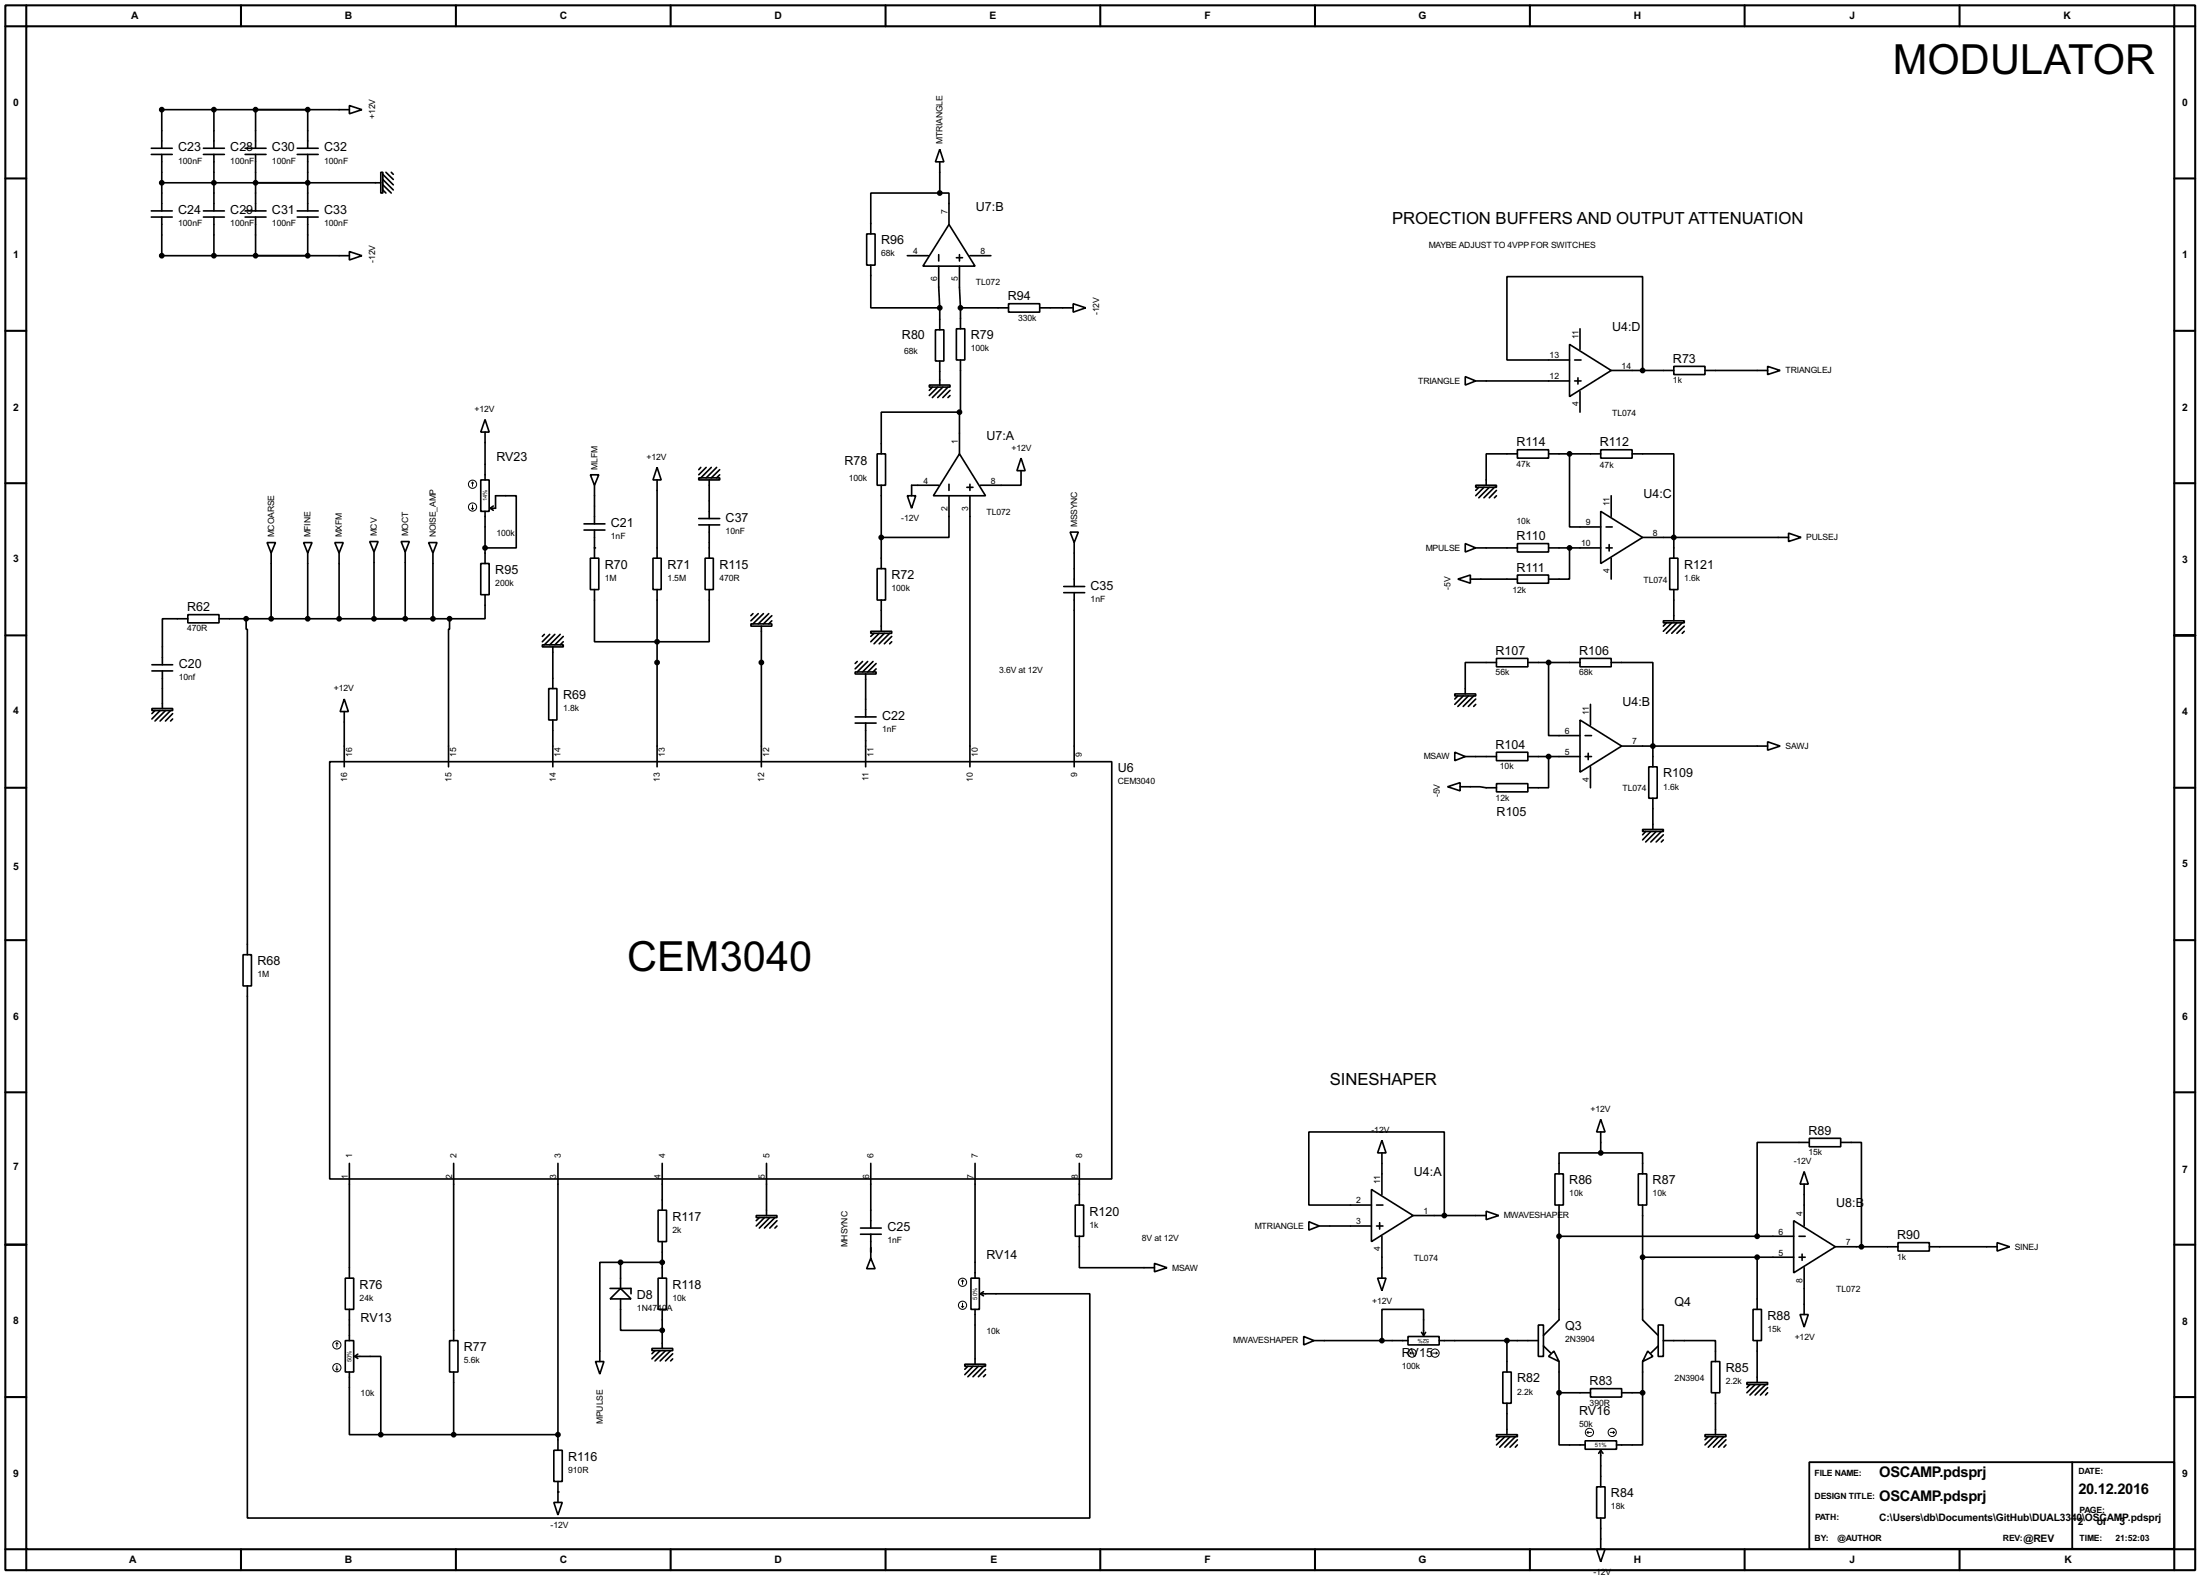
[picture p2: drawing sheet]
<svg xmlns="http://www.w3.org/2000/svg" width="536mm" height="383mm" viewBox="0 0 536 383" stroke-linecap="round" stroke-linejoin="round" font-family="sans-serif">
<g fill="none" stroke="#000" stroke-width=".5">
<path d="M1.3 1.3h533.4v381h-533.4zM6.4 6.4h523.2v370.8h-523.2zM6.4 1.3v5.1h-5.1M58.7 1.3v5.1M111.1 1.3v5.1M163.4 1.3v5.1M215.7 1.3v5.1M268 1.3v5.1M320.3 1.3v5.1M372.7 1.3v5.1M425 1.3v5.1M477.3 1.3v5.1"/>
<path d="M529.6 1.3v5.1h5.1M1.3 43.5h5.1M529.6 43.5h5.1M1.3 80.6h5.1M529.6 80.6h5.1M1.3 117.7h5.1M529.6 117.7h5.1M1.3 154.7h5.1M529.6 154.7h5.1M1.3 191.8h5.1M529.6 191.8h5.1M1.3 228.9h5.1"/>
<path d="M529.6 228.9h5.1M1.3 266h5.1M529.6 266h5.1M1.3 303.1h5.1M529.6 303.1h5.1M1.3 340.2h5.1M529.6 340.2h5.1M1.3 377.2h5.1v5.1M58.7 377.2v5.1M111.1 377.2v5.1M163.4 377.2v5.1M215.7 377.2v5.1"/>
<path d="M268 377.2v5.1M320.3 377.2v5.1M372.7 377.2v5.1M425 377.2v5.1M477.3 377.2v5.1M534.7 377.2h-5.1v5.1"/>
</g>
<path d="M440.7 356h88.9v21.1h-88.9zM504.8 356v21.1" fill="none" stroke="#000" stroke-width=".45"/>
<g fill="none" stroke="#000" stroke-width=".4">
<path d="M36.9 37.6h5.1M36.9 36.1h5.1M39.4 37.6v13.8M49.6 37.6h5.1M49.6 36.1h5.1M52.1 26.7v9.4M52.1 37.6v13.8M59.7 37.6h5.1M59.7 36.1h5.1M62.3 26.7v9.4M62.3 37.6v13.8M72.4 37.6h5.1"/>
<path d="M72.4 36.1h5.1M75 26.7v9.4M75 37.6v13.8M85.1 25.7l3.1 1-3.1 1zM85.1 26.7h-45.7v9.4M228.9 36.4l1 3h-2zM228.9 39.4v7.6M36.9 52.9h5.1M36.9 51.4h5.1M39.4 52.9v9.4h45.7M39.4 44.5h53.4M49.6 52.9h5.1"/>
<path d="M49.6 51.4h5.1M52.1 52.9v9.4M59.7 52.9h5.1M59.7 51.4h5.1M62.3 52.9v9.4M72.4 52.9h5.1M72.4 51.4h5.1M75 52.9v9.4M92.8 42h.5v5h-.5zM93.3 46.3l.7 .7M93.3 45l2 2M93.3 43.7l2.5 2.6"/>
<path d="M93.3 42.5l2.5 2.5M94 42l1.8 1.7M95.3 42l.5 .5M211.1 57h2.1v7.6h-2.1zM228.9 47h-16.8v10M228.9 47h2.3v7.7M231.2 54.7l6.3 10.1h-12.7zM85.1 61.3l3.1 1-3.1 1zM212.1 64.6v10.4h16.8M221 62.3h5.1M228.7 64.8v5.1l.2 5.1M228.7 62v1.6"/>
<path d="M228.9 75v5.3M233 62.8h1.5M233.7 62v1.6M233.7 64.8v5.1l.3 5.1M234 75v5.1M234 75h11.7M236.3 62.3h5.1M245.7 74h7.6v2h-7.6zM253.3 75h8.1M261.4 74l3.1 1-3.1 1zM226.4 93.8h5v.5h-5zM227.1 94.3l-.7 .8"/>
<path d="M227.9 80.3h2v7.6h-2zM228.4 94.3l-2 2M228.9 87.9v5.9M229.7 94.3l-2.6 2.5M230.9 94.3l-2.5 2.5M231.4 95.1l-1.7 1.7M231.4 96.3l-.5 .5M233 80.1h2v7.6h-2zM234 87.7v12.7h-.3M356.9 91.7l2.6 1.1-2.6 1zM359.5 92.8h22.8M382.3 83.9l10.2 6.3-10.2 6.4z"/>
<path d="M382.3 87.7h-15.2v-20.3h33v22.8M383.6 92.8h1.5M383.6 87.7h1.5M384.4 92v1.5M384.9 80.1v5M384.9 95.3v5.1M392.5 90.2h15.2M407.7 89.2h7.6v2h-7.6zM415.3 90.2h15.3M430.6 89.2l3 1-3 1zM117.1 116.9h2.1v7.6h-2.1zM118.2 102.2l1 3h-2.1z"/>
<path d="M118.2 105.2v11.7M143.8 115.6h2.1l-1.1 2.6zM144.8 118.2v9.4M160.1 113.8l1 3.1h-2zM160.1 116.9v19M170.2 116.4h5.1v.5h-5.1zM170.7 113.8l-.5 .6M172 113.8l-1.8 1.8M172.8 116.9v9.4M173.3 113.8l-2.6 2.6M174.6 113.8l-2.6 2.6M175.3 115.6l-.7 .8"/>
<path d="M175.3 114.4l-2 2M213.7 110.5h2v7.7h-2zM214.7 118.2v20.3M228.7 118.2h-6.6v2.5M231.2 117.9v1.5M233.7 110.5l6.4 10.2h-12.7zM233.7 100.4h-19v10.1M233.7 100.4v10.1M235.5 118.7h1.5M236.3 117.9v1.5M248.7 111.6l1 3h-2zM248.7 114.6v3.6h-9.9"/>
<path d="M359.5 118.2h5v.5h-5zM360.2 118.7l-.7 .7M361.5 118.7l-2 2M362.8 118.7l-2.6 2.5M364 118.7l-2.5 2.5M364.5 119.4l-1.7 1.8M369.6 109.5h7.6v2.1h-7.6zM369.6 110.5h-7.6v7.7M377.2 110.5h12.7M382.3 110.5v17.8h7.6M389.9 109.5h7.7v2.1h-7.7zM397.6 110.5h10.1v25.4"/>
<path d="M65.1 132.1h2l-1 2.6zM66.1 134.7v16M74 132.1h2l-1 2.6zM75 134.7v16M81.6 132.1h2l-1 2.6zM82.6 134.7v16M90.1 131.9h2l-1 2.5zM91.1 134.4v16.3M97.7 131.9h2l-1 2.5zM98.7 134.4v16.3M104.4 132.1h2.1l-1 2.6zM105.5 134.7v16"/>
<path d="M117.1 137.2h2.1v7.6h-2.1zM118.2 124.5v12.7M119.4 123.8h1.3v-3.1h5.1v12.7h-7.6M119.4 123.8l.8 .5M120.2 123.2l-.8 .6M142.3 129.1h5.1M142.3 127.6h5.1M143.8 135.9h2.1v7.7h-2.1zM144.8 129.1v6.8M159.1 135.9h2v7.7h-2zM170.2 126.3h5.1M170.2 127.8h5.1"/>
<path d="M171.8 135.9h2v7.7h-2zM172.8 127.8v8.1M213.7 138.5h2v7.6h-2zM221 120.7h2.1l-1 3.1zM231.2 120.7v10.2h-16.5M236.3 120.7v66M260.7 129.6h2l-1 2.5zM261.7 132.1v10.7M356.9 132.4l2.6 1-2.6 1zM359.5 133.4h10.1M364.5 120.7l-.5 .5M369.6 132.4h7.6v2h-7.6z"/>
<path d="M377.2 133.4h12.7M382.3 133.4v7.6h-5.1M389.9 124.5l10.2 6.4-10.2 6.3zM391.2 133.4h1.5M391.2 128.3h1.5M392 132.6v1.6M392.5 120.7v5.1M392.5 135.9v5.1M400.1 130.9h35.6M406.7 135.9h2v7.7h-2zM435.7 129.8l3 1.1-3 1zM45.8 149.7h7.6v2h-7.6z"/>
<path d="M45.8 150.7h-6.2v11.2M53.4 150.7h56.1M60 150.7v2.5h.3v79.3M109.5 150.7v2.5h-.2v33.5M118.2 144.8v5.9h-8.7M132.1 157h5.1v.5h-5.1zM132.6 154.5l-.5 .5M133.9 154.5l-1.8 1.8M134.7 157.5v10.2M135.2 154.5l-2.6 2.5M136.5 154.5l-2.6 2.5M137.2 156.3l-.7 .7"/>
<path d="M137.2 155l-2 2M144.8 143.6v12.7h28v-12.7M160.1 143.6v43.1M182.9 151.9h5.1v.6h-5.1zM183.4 149.4l-.5 .5M184.7 149.4l-1.8 1.8M185.5 152.5v34.2M186 149.4l-2.6 2.5M187.3 149.4l-2.6 2.5M188 151.2l-.7 .7M188 149.9l-2 2M212.1 153.7h5.1v.5h-5.1z"/>
<path d="M212.9 154.2l-.8 .8M214.2 154.2l-2.1 2.1M214.7 146.1v7.6M215.4 154.2l-2.5 2.6M216.7 154.2l-2.5 2.6M217.2 155l-1.8 1.8M217.2 156.3l-.5 .5M259.1 144.3h5.1M259.1 142.8h5.1M261.7 144.3v42.4M355.1 141l3.1-1v2zM358.2 141h11.4"/>
<path d="M369.6 140h7.6v2h-7.6zM405.2 151.2h5.1v.5h-5.1zM405.9 151.7l-.7 .8M407.2 151.7l-2 2M407.7 143.6v7.6M408.5 151.7l-2.6 2.5M409.8 151.7l-2.6 2.5M410.3 152.5l-1.8 1.7M410.3 153.7l-.5 .5M37 172.5h5.1v.5h-5.1zM37 161.9h5.1M37 163.4h5.1"/>
<path d="M37.8 173l-.8 .8M39 173l-2 2.1M39.6 163.4v9.1M40.3 173l-2.5 2.6M41.6 173l-2.6 2.6M42.1 173.8l-1.8 1.8M42.1 175.1l-.5 .5M83.9 170.2l1 3.1h-2zM83.9 173.3v13.4M133.7 167.7h2v7.6h-2zM134.7 175.3v11.4M208.3 163.6h5.1v.5h-5.1z"/>
<path d="M208.3 176.1h5.1M208.3 174.6h5.1M208.8 161.1l-.5 .5M210.1 161.1l-1.8 1.8M210.9 164.1v10.5M210.9 176.1v10.6M211.4 161.1l-2.6 2.5M212.7 161.1l-2.6 2.5M213.4 162.9l-.7 .7M213.4 161.6l-2 2M354.4 169h5.1v.5h-5.1zM355.1 169.5l-.7 .7"/>
<path d="M356.4 169.5l-2 2M357.7 169.5l-2.6 2.5M359 169.5l-2.6 2.5M359.5 170.2l-1.8 1.8M359.5 171.5l-.5 .5M364.5 160.3h7.7v2.1h-7.7zM364.5 161.3h-7.6v7.7M372.2 161.3h12.7M377.2 161.3v17.8h7.7M384.9 175.3l10.1 6.4-10.1 6.3zM384.9 160.3h7.6v2.1h-7.6zM386.1 179.1h1.6"/>
<path d="M387.4 171.5v5.1M392.5 161.3h10.1v25.4M80.3 185.5h190.5v101.6h-190.5zM352.6 191.6l3.1-1v2zM354.4 183.2l2.5 1-2.5 1zM355.7 191.6h4.8l1.5 .2h2.5M356.9 184.2h7.6M364.5 183.2h7.7v2h-7.7zM364.5 190.8h7.7v2h-7.7zM372.2 184.2h12.7M377.2 184.2v7.6h-5M386.1 184.2h1.6"/>
<path d="M386.9 183.4v1.6M387.4 186.7v5.1M395 181.7h35.6M401.6 186.7h2.1v7.7h-2.1zM402.6 194.4v7.6M430.6 180.6l3 1.1-3 1zM400.1 202h5.1v.5h-5.1zM400.9 202.5l-.8 .8M402.1 202.5l-2 2M403.4 202.5l-2.5 2.5M404.7 202.5l-2.6 2.5M405.2 203.3l-1.8 1.7"/>
<path d="M405.2 204.5l-.5 .5M59.2 232.5h2.1v7.6h-2.1zM60.3 240.1v129.5h205.2v-54.6h-26.7M336.6 277.7l1 3h-2zM389.9 272.6l1.1 3h-2.1zM389.9 275.6v5.1M440.7 277.2h7.7v2h-7.7zM440.7 278.2h-12.7v22.8M448.4 278.2h5v25.4M85.1 283.3v27.9M110.5 283.3v43.1M135.9 283.3v69.8"/>
<path d="M160.3 294.7h2.1v7.6h-2.1zM161.3 283.3v11.4M184.2 296h5.1v.5h-5.1zM185 296.5l-.8 .7M186.2 296.5l-2 2M186.7 283.3v12.7M187.5 296.5l-2.5 2.5M188.8 296.5l-2.6 2.5M189.3 297.2l-1.8 1.8M189.3 298.5l-.5 .5M209.6 299h5.1M212.1 283.3v15.7"/>
<path d="M237.5 283.3v27.9M261.9 293.4h2.1v7.6h-2.1zM262.9 283.3v10.1M318.8 297.5l2.6 1-2.6 1zM321.4 298.5h12.7M334.1 289.6l10.1 6.4-10.1 6.3zM334.1 293.4h-15.3v-17.8h33v20.4M335.3 298.5h1.6M335.3 293.4h1.6M336.1 297.7v1.6M336.6 280.7v10.2M344.2 296h17.8"/>
<path d="M362 294.9l3.1 1.1-3.1 1zM378.8 285.8h2v7.6h-2zM379.8 293.4v28l-3.8 3.8M389.9 280.7h-10.1v5.1M389.9 280.7h10.2v5.1M399.1 285.8h2v7.6h-2zM400.1 293.4v28l3.8 3.8M436.9 297.2l10.2 6.4-10.2 6.3zM439.5 285.3l1 3h-2zM439.5 288.3v10.2M84.1 311.2h2.1v7.6h-2.1zM85.1 318.8v7.6"/>
<path d="M148.6 313.7h5.1v1.3M151.2 313.7l2.5 2.6h-5.1zM151.2 316.3v7.6h10.1M151.2 307.4h-5.1v24.1M151.2 307.4v6.3M151.2 307.4h10.1M160.3 311.2h2.1v7.6h-2.1zM161.3 302.3v8.9M161.3 318.8v9.5M209.6 300.5h5.1M212.1 306.4l1.1 2.5h-2.1zM212.1 300.5v5.9"/>
<path d="M236.5 311.2h2.1v7.6h-2.1zM237.5 318.8v13.4M238.8 315l.8 .5M239.6 314.5l-.8 .5M262.9 301v7.7h18.3M281.2 307.6l3.1 1.1-3.1 1zM335.6 311.2h2l-1 3.1zM336.6 301v10.2M379.8 301h57.1M400.1 306.1h36.8M427 318.8h2.1v7.6h-2.1zM428 306.1v12.7"/>
<path d="M438.2 301h1.5M438.2 306.1h1.5M439 305.4v1.5M439.5 308.7v11.4M447.1 303.6h15.2M462.3 302.6h7.7v2h-7.7zM470 303.6h16.5M486.5 302.6l3 1-3 1zM84.1 326.4h2.1v7.7h-2.1zM85.1 334.1v15.2h7.7M86.4 330.3h6.4v19M86.4 330.3l.8 .5"/>
<path d="M87.2 329.7l-.8 .6M109.5 326.4h2.1v7.7h-2.1zM110.5 334.1v15.2M145.1 331.5h2l-1 3.1zM158.8 328.3h5.1v.6h-5.1zM159.6 328.9l-.8 .7M160.8 328.9l-2 2M162.1 328.9l-2.5 2.5M163.4 328.9l-2.6 2.5M163.9 329.6l-1.8 1.8M163.9 330.9l-.5 .5M235 332.2h5.1v.5h-5.1z"/>
<path d="M235.8 332.7l-.8 .7M237 332.7l-2 2M238.3 332.7l-2.5 2.5M239.6 332.7l-2.6 2.5M240.1 333.4l-1.8 1.8M240.1 334.7l-.5 .5M317.6 325.4l2.5 1-2.5 1.1zM320.1 326.4h22.9M343 325.4h7.6v2.1h-7.6zM346.3 324.4l.5 .8M346.8 325.2v-6.4h-10.2v7.6M347.3 324.4l-.5 .8"/>
<path d="M350.6 326.4h24.1M366.1 334.1h2v7.6h-2zM367.1 326.4v7.7M374.7 322.6h1.3v7.7h-1.3zM376 327.7l1.8 1.8M378.5 329l1.3 2.5-2.6-1.2zM379.8 339.1v12.7h6.3M379.8 331.5v7.6M379.8 339.1h7.6M387.4 338.1h7.6v2.1h-7.6zM395 339.1h5.1M400.1 339.1v12.7h-6.3"/>
<path d="M400.1 331.5v7.6M401.4 329l1.2 1.3-2.5 1.2zM403.9 322.6h1.3v7.7h-1.3zM403.9 327.7l-1.8 1.8M405.2 326.4h12.7v5.1M416.9 331.5h2v7.6h-2zM417.9 339.1v10.2M425.5 336.6h5.1v.5h-5.1zM426.3 337.1l-.8 .8M427.5 337.1l-2 2M428 326.4v10.2M428.8 337.1l-2.5 2.6"/>
<path d="M430.1 337.1l-2.6 2.6M430.6 337.9l-1.8 1.8M430.6 339.1l-.5 .6M438.5 320.1h2l-1 3zM92.8 349.3h43.1M134.9 353.1h2.1v7.6h-2.1zM364.5 349.3h5.1v.5h-5.1zM365.3 349.8l-.8 .8M366.6 349.8l-2.1 2M367.1 341.7v7.6M367.8 349.8l-2.5 2.6M369.1 349.8l-2.5 2.6"/>
<path d="M369.6 350.6l-1.8 1.8M369.6 351.8l-.5 .6M386.1 350.8h7.7v2.1h-7.7zM389.9 353.1v8.9M389.9 353.1l.6 .8M389.9 353.1l-.5 .8M415.3 349.3h5.1v.5h-5.1zM416.1 349.8l-.8 .8M417.4 349.8l-2.1 2M418.6 349.8l-2.5 2.6M419.9 349.8l-2.5 2.6M420.4 350.6l-1.8 1.8"/>
<path d="M420.4 351.8l-.5 .6M134.9 365.8h2.1l-1.1 3.1zM135.9 360.7v5.1M388.9 362h2.1v7.6h-2.1zM388.9 377.2h2.1l-1.1 3.1zM389.9 369.6v7.6"/>
</g>
<g fill="#000">
<circle cx="144.8" cy="133.4" r=".2"/>
<circle cx="135.9" cy="363.3" r=".2"/>
</g>
<g fill="#000" stroke="#000" stroke-width=".4">
<circle cx="39.4" cy="26.7" r=".5"/>
<circle cx="52.1" cy="26.7" r=".5"/>
<circle cx="62.2" cy="26.7" r=".5"/>
<circle cx="74.9" cy="26.7" r=".5"/>
<circle cx="39.4" cy="44.5" r=".5"/>
<circle cx="52.1" cy="44.5" r=".5"/>
<circle cx="62.2" cy="44.5" r=".5"/>
<circle cx="74.9" cy="44.5" r=".5"/>
<circle cx="228.9" cy="47" r=".5"/>
<circle cx="39.4" cy="62.3" r=".5"/>
<circle cx="52.1" cy="62.3" r=".5"/>
<circle cx="62.2" cy="62.3" r=".5"/>
<circle cx="74.9" cy="62.3" r=".5"/>
<circle cx="228.9" cy="75" r=".5"/>
<circle cx="233.9" cy="75" r=".5"/>
<circle cx="400.1" cy="90.2" r=".5"/>
<circle cx="233.7" cy="100.4" r=".5"/>
<circle cx="382.3" cy="110.5" r=".5"/>
<circle cx="118.1" cy="133.4" r=".5"/>
<circle cx="214.6" cy="130.9" r=".5"/>
<circle cx="382.3" cy="133.4" r=".5"/>
<circle cx="407.7" cy="130.9" r=".5"/>
<circle cx="59.9" cy="150.7" r=".5"/>
<circle cx="66" cy="150.7" r=".5"/>
<circle cx="74.9" cy="150.7" r=".5"/>
<circle cx="82.6" cy="150.7" r=".5"/>
<circle cx="91.1" cy="150.7" r=".5"/>
<circle cx="98.7" cy="150.7" r=".5"/>
<circle cx="105.4" cy="150.7" r=".5"/>
<circle cx="109.5" cy="150.7" r=".5"/>
<circle cx="160" cy="156.3" r=".5"/>
<circle cx="160" cy="161.3" r=".5"/>
<circle cx="185.4" cy="161.3" r=".5"/>
<circle cx="377.2" cy="161.3" r=".5"/>
<circle cx="377.2" cy="184.2" r=".5"/>
<circle cx="402.6" cy="181.7" r=".5"/>
<circle cx="351.8" cy="296" r=".5"/>
<circle cx="389.9" cy="280.7" r=".5"/>
<circle cx="151.1" cy="307.4" r=".5"/>
<circle cx="161.3" cy="307.4" r=".5"/>
<circle cx="379.7" cy="301" r=".5"/>
<circle cx="400.1" cy="306.1" r=".5"/>
<circle cx="428" cy="301" r=".5"/>
<circle cx="428" cy="306.1" r=".5"/>
<circle cx="453.4" cy="303.6" r=".5"/>
<circle cx="161.3" cy="323.9" r=".5"/>
<circle cx="336.6" cy="326.4" r=".5"/>
<circle cx="367" cy="326.4" r=".5"/>
<circle cx="379.7" cy="339.1" r=".5"/>
<circle cx="400.1" cy="339.1" r=".5"/>
<circle cx="92.7" cy="349.3" r=".5"/>
<circle cx="110.5" cy="349.3" r=".5"/>
<circle cx="135.9" cy="349.3" r=".5"/>
</g>
<g fill="none" stroke="#000" stroke-width=".24">
<path d="M115.1 117.4l-.2 .3M115.1 117.4l.3 .3M115.1 117.4v1M114.9 123.8l.2 .2M115.1 123v1M115.4 123.8l-.3 .2M234.2 318.1l.3 .2M234.5 311.7l-.3 .3M234.5 311.7l.3 .3M234.5 311.7v1M234.5 317.3v1M234.8 318.1l-.3 .2"/>
<path d="M81.8 333.3l.3 .3M82.1 327l-.3 .2M82.1 327l.3 .2M82.1 327v1M82.1 332.5v1.1M82.4 333.3l-.3 .3M343.5 329.5l.2 .2M343.5 329.5h1M343.7 329.2l-.2 .3M349.1 329.5h1M349.8 329.2l.3 .3M350.1 329.5l-.3 .2"/>
<path d="M386.6 348.8l.3 .3M386.6 348.8h1.1M386.9 348.5l-.3 .3M392.2 348.8h1M393 348.5l.2 .3M393.2 348.8l-.2 .3"/>
<circle cx="115.1" cy="117.9" r="1"/>
<circle cx="115.1" cy="123.5" r="1"/>
<circle cx="234.4" cy="317.8" r="1"/>
<circle cx="234.4" cy="312.2" r="1"/>
<circle cx="82" cy="327.5" r="1"/>
<circle cx="82" cy="333" r="1"/>
<circle cx="343.9" cy="329.5" r="1"/>
<circle cx="349.5" cy="329.5" r="1"/>
<circle cx="387.1" cy="348.8" r="1"/>
<circle cx="392.7" cy="348.8" r="1"/>
</g>
<g font-size="11.3">
<text x="461.1" y="18">MODULATOR</text>
<text x="152.8" y="236.4">CEM3040</text>
</g>
<g font-size="4.6">
<text x="339.1" y="54.5">PROECTION BUFFERS AND OUTPUT ATTENUATION</text>
<text x="323.9" y="264.1">SINESHAPER</text>
</g>
<g font-size="4">
<text x="457.8" y="359.6">OSCAMP.pdsprj</text>
<text x="457.8" y="365.4">OSCAMP.pdsprj</text>
<text x="506.3" y="363.7">20.12.2016</text>
</g>
<g font-size="3.4">
<text x="43.4" y="36.8">C23</text>
<text x="56.1" y="36.8">C28</text>
<text x="66.3" y="36.8">C30</text>
<text x="79" y="36.8">C32</text>
<text x="43.4" y="52.1">C24</text>
<text x="56.1" y="52.1">C29</text>
<text x="66.3" y="52.1">C31</text>
<text x="79" y="52.1">C33</text>
<text x="237.7" y="51.3">U7:B</text>
<text x="214.6" y="59.5">R96</text>
<text x="245.5" y="73.2">R94</text>
<text x="219.7" y="82.6">R80</text>
<text x="236.5" y="82.6">R79</text>
<text x="392.7" y="80.5">U4:D</text>
<text x="407.5" y="88.4">R73</text>
<text x="240.3" y="107.2">U7:A</text>
<text x="120.9" y="112.2">RV23</text>
<text x="205.7" y="113.3">R78</text>
<text x="369.4" y="108.7">R114</text>
<text x="389.7" y="108.7">R112</text>
<text x="400.3" y="121.2">U4:C</text>
<text x="148.8" y="128.3">C21</text>
<text x="176.8" y="127">C37</text>
<text x="369.4" y="131.6">R110</text>
<text x="120.7" y="139.7">R95</text>
<text x="147.3" y="138.5">R70</text>
<text x="162.6" y="138.5">R71</text>
<text x="175.3" y="138.5">R115</text>
<text x="217.2" y="141">R72</text>
<text x="265.7" y="143.6">C35</text>
<text x="369.4" y="139.2">R111</text>
<text x="410.2" y="138.5">R121</text>
<text x="45.6" y="148.9">R62</text>
<text x="364.3" y="159.5">R107</text>
<text x="384.7" y="159.5">R106</text>
<text x="43.6" y="162.6">C20</text>
<text x="137.2" y="170.2">R69</text>
<text x="395.2" y="172">U4:B</text>
<text x="214.9" y="175.3">C22</text>
<text x="364.3" y="182.4">R104</text>
<text x="272.3" y="188">U6</text>
<text x="405.1" y="189.3">R109</text>
<text x="364.6" y="198.6">R105</text>
<text x="62.7" y="235">R68</text>
<text x="440.5" y="276.4">R89</text>
<text x="344.4" y="286.3">U4:A</text>
<text x="382.3" y="288.4">R86</text>
<text x="402.6" y="288.4">R87</text>
<text x="447.3" y="293.9">U8:B</text>
<text x="163.8" y="297.2">R117</text>
<text x="216.2" y="299.8">C25</text>
<text x="265.4" y="296">R120</text>
<text x="462.1" y="301.8">R90</text>
<text x="240.3" y="306.6">RV14</text>
<text x="87.6" y="313.8">R76</text>
<text x="155.2" y="316.3">D8</text>
<text x="163.8" y="313.8">R118</text>
<text x="87.9" y="321.8">RV13</text>
<text x="381.3" y="323.9">Q3</text>
<text x="407.9" y="318">Q4</text>
<text x="430.5" y="321.4">R88</text>
<text x="113" y="329">R77</text>
<text x="341.5" y="330.4">RV15</text>
<text x="420.4" y="334.1">R85</text>
<text x="369.6" y="336.6">R82</text>
<text x="387.2" y="337.3">R83</text>
<text x="384.7" y="344.5">RV16</text>
<text x="138.4" y="355.7">R116</text>
<text x="392.4" y="364.6">R84</text>
</g>
<g font-size="2.8">
<text x="32" y="4.7">A</text>
<text x="84" y="4.7">B</text>
<text x="136.4" y="4.7">C</text>
<text x="188.7" y="4.7">D</text>
<text x="241.1" y="4.7">E</text>
<text x="293.4" y="4.7">F</text>
<text x="345.6" y="4.7">G</text>
<text x="397.9" y="4.7">H</text>
<text x="450.5" y="4.7">J</text>
<text x="502.6" y="4.7">K</text>
<text x="3.2" y="25.8">0</text>
<text x="531.5" y="25.8">0</text>
<text x="3.2" y="62.8">1</text>
<text x="531.5" y="62.8">1</text>
<text x="3.2" y="100">2</text>
<text x="531.5" y="100">2</text>
<text x="3.2" y="136.8">3</text>
<text x="531.5" y="137">3</text>
<text x="3.2" y="173.9">4</text>
<text x="531.5" y="174.1">4</text>
<text x="3.2" y="211.7">5</text>
<text x="531.5" y="211.2">5</text>
<text x="3.2" y="248.3">6</text>
<text x="531.5" y="248.3">6</text>
<text x="3.2" y="284.9">7</text>
<text x="531.5" y="285.6">7</text>
<text x="3.2" y="322.5">8</text>
<text x="531.5" y="322.7">8</text>
<text x="3.2" y="359.6">9</text>
<text x="531.5" y="359.6">9</text>
<text x="457.8" y="370.3">C:\Users\db\Documents\GitHub\DUAL3340\OSCAMP.pdsprj</text>
<text x="506.1" y="371.4">2</text>
<text x="510.7" y="371.4">of</text>
<text x="516.3" y="371.4">3</text>
<text x="492.9" y="375.4">@REV</text>
<text x="31.5" y="380.6">A</text>
<text x="84" y="380.6">B</text>
<text x="136.4" y="380.6">C</text>
<text x="188.7" y="380.6">D</text>
<text x="241.3" y="380.6">E</text>
<text x="293.4" y="380.6">F</text>
<text x="345.6" y="380.6">G</text>
<text x="397.9" y="380.6">H</text>
<text x="450.5" y="380.6">J</text>
<text x="502.9" y="380.6">K</text>
</g>
<g font-size="2.4">
<text x="91.4" y="29" transform="rotate(-90 91.4 29)">+12V</text>
<text x="229.6" y="35.1" transform="rotate(-90 229.6 35.1)">MTRIANGLE</text>
<text x="43.4" y="39.9">100nF</text>
<text x="56.1" y="39.9">100nF</text>
<text x="66.3" y="39.9">100nF</text>
<text x="79" y="39.9">100nF</text>
<text x="230.8" y="52.1" transform="rotate(-90 230.8 52.1)">7</text>
<text x="43.4" y="55">100nF</text>
<text x="56.1" y="55">100nF</text>
<text x="66.3" y="55">100nF</text>
<text x="79" y="55">100nF</text>
<text x="91.4" y="64.1" transform="rotate(-90 91.4 64.1)">-12V</text>
<text x="214.6" y="62.4">68k</text>
<text x="222.4" y="61.9">4</text>
<text x="238.8" y="61.9">8</text>
<text x="348" y="60.3">MAYBE ADJUST TO 4VPP FOR SWITCHES</text>
<text x="228.2" y="68.5" transform="rotate(-90 228.2 68.5)">6</text>
<text x="233.3" y="68.5" transform="rotate(-90 233.3 68.5)">5</text>
<text x="237.7" y="69.5">TL072</text>
<text x="267.7" y="76.8" transform="rotate(-90 267.7 76.8)">-12V</text>
<text x="248" y="78.1">330k</text>
<text x="384.5" y="82.6" transform="rotate(-90 384.5 82.6)">11</text>
<text x="220.2" y="86.3">68k</text>
<text x="236.5" y="85.6">100k</text>
<text x="377.5" y="87.3">13</text>
<text x="395" y="89.8">14</text>
<text x="345.4" y="93.5">TRIANGLE</text>
<text x="377.5" y="92.4">12</text>
<text x="407.5" y="93.3">1k</text>
<text x="434.9" y="90.9">TRIANGLEJ</text>
<text x="115.6" y="100.3">+12V</text>
<text x="384.5" y="99" transform="rotate(-90 384.5 99)">4</text>
<text x="392.7" y="101.2">TL074</text>
<text x="233.3" y="108" transform="rotate(-90 233.3 108)">1</text>
<text x="157.5" y="112">+12V</text>
<text x="246.4" y="109.7">+12V</text>
<text x="369.4" y="113.6">47k</text>
<text x="389.7" y="113.9">47k</text>
<text x="145.5" y="114.3" transform="rotate(-90 145.5 114.3)">MLFM</text>
<text x="206.8" y="117.1">100k</text>
<text x="225" y="117.8">4</text>
<text x="241.4" y="117.8">8</text>
<text x="230.8" y="124.3" transform="rotate(-90 230.8 124.3)">2</text>
<text x="235.9" y="124.4" transform="rotate(-90 235.9 124.4)">3</text>
<text x="240.3" y="125.3">TL072</text>
<text x="392.1" y="123.2" transform="rotate(-90 392.1 123.2)">11</text>
<text x="66.8" y="130.9" transform="rotate(-90 66.8 130.9)">MCOARSE</text>
<text x="75.7" y="130.9" transform="rotate(-90 75.7 130.9)">MFINE</text>
<text x="83.3" y="130.9" transform="rotate(-90 83.3 130.9)">MXFM</text>
<text x="91.8" y="130.6" transform="rotate(-90 91.8 130.6)">MCV</text>
<text x="99.4" y="130.6" transform="rotate(-90 99.4 130.6)">MOCT</text>
<text x="106.2" y="130.9" transform="rotate(-90 106.2 130.9)">NOISE_AMP</text>
<text x="120.9" y="130.4">100k</text>
<text x="148.8" y="131.2">1nF</text>
<text x="176.8" y="130">10nF</text>
<text x="219.5" y="127">-12V</text>
<text x="262.4" y="128.3" transform="rotate(-90 262.4 128.3)">MSSYNC</text>
<text x="369.4" y="127.6">10k</text>
<text x="386.3" y="127.9">9</text>
<text x="402.6" y="130.5">8</text>
<text x="440" y="131.6">PULSEJ</text>
<text x="347.3" y="134.1">MPULSE</text>
<text x="385.1" y="133">10</text>
<text x="120.7" y="142.7">200k</text>
<text x="147.3" y="141.5">1M</text>
<text x="162.6" y="141.5">1.5M</text>
<text x="175.3" y="141.5">470R</text>
<text x="217.2" y="143.9">100k</text>
<text x="353.3" y="143.6" transform="rotate(-90 353.3 143.6)">-5V</text>
<text x="392.1" y="139.6" transform="rotate(-90 392.1 139.6)">4</text>
<text x="400.3" y="141.8">TL074</text>
<text x="410.2" y="141.5">1.6k</text>
<text x="265.7" y="146.5">1nF</text>
<text x="368.4" y="144.4">12k</text>
<text x="45.6" y="153.8">470R</text>
<text x="43.6" y="165.6">10nf</text>
<text x="243.4" y="163.7">3.6V at 12V</text>
<text x="364.3" y="164.4">56k</text>
<text x="384.7" y="164.4">68k</text>
<text x="81.3" y="168.4">+12V</text>
<text x="137.2" y="173.2">1.8k</text>
<text x="214.9" y="178.3">1nF</text>
<text x="381.2" y="178.7">6</text>
<text x="387" y="174" transform="rotate(-90 387 174)">11</text>
<text x="85.8" y="184.2" transform="rotate(-90 85.8 184.2)">16</text>
<text x="111.2" y="184.2" transform="rotate(-90 111.2 184.2)">15</text>
<text x="136.6" y="184.2" transform="rotate(-90 136.6 184.2)">14</text>
<text x="162" y="184.2" transform="rotate(-90 162 184.2)">13</text>
<text x="187.4" y="184.2" transform="rotate(-90 187.4 184.2)">12</text>
<text x="212.8" y="184.2" transform="rotate(-90 212.8 184.2)">11</text>
<text x="238.2" y="184.2" transform="rotate(-90 238.2 184.2)">10</text>
<text x="263.6" y="184.2" transform="rotate(-90 263.6 184.2)">9</text>
<text x="346.8" y="184.9">MSAW</text>
<text x="381.2" y="183.8">5</text>
<text x="397.6" y="181.3">7</text>
<text x="434.9" y="182.4">SAWJ</text>
<text x="84.6" y="190.3" transform="rotate(-90 84.6 190.3)">16</text>
<text x="110" y="190.3" transform="rotate(-90 110 190.3)">15</text>
<text x="135.4" y="190.3" transform="rotate(-90 135.4 190.3)">14</text>
<text x="160.8" y="190.3" transform="rotate(-90 160.8 190.3)">13</text>
<text x="186.2" y="190.3" transform="rotate(-90 186.2 190.3)">12</text>
<text x="211.6" y="190.2" transform="rotate(-90 211.6 190.2)">11</text>
<text x="237" y="190.3" transform="rotate(-90 237 190.3)">10</text>
<text x="262.4" y="189.1" transform="rotate(-90 262.4 189.1)">9</text>
<text x="272.3" y="191">CEM3040</text>
<text x="365.4" y="187.3">10k</text>
<text x="387" y="190.4" transform="rotate(-90 387 190.4)">4</text>
<text x="350.8" y="194.1" transform="rotate(-90 350.8 194.1)">-5V</text>
<text x="364.3" y="194.9">12k</text>
<text x="395.2" y="192.7">TL074</text>
<text x="405.1" y="192.3">1.6k</text>
<text x="62.7" y="238">1M</text>
<text x="334.1" y="275.8">-12V</text>
<text x="387.4" y="270.8">+12V</text>
<text x="85.8" y="282" transform="rotate(-90 85.8 282)">1</text>
<text x="111.2" y="282" transform="rotate(-90 111.2 282)">2</text>
<text x="136.6" y="282" transform="rotate(-90 136.6 282)">3</text>
<text x="162" y="282" transform="rotate(-90 162 282)">4</text>
<text x="187.4" y="282" transform="rotate(-90 187.4 282)">5</text>
<text x="212.8" y="282" transform="rotate(-90 212.8 282)">6</text>
<text x="238.2" y="282" transform="rotate(-90 238.2 282)">7</text>
<text x="263.6" y="282" transform="rotate(-90 263.6 282)">8</text>
<text x="440.5" y="281.3">15k</text>
<text x="84.7" y="287" transform="rotate(-90 84.7 287)">1</text>
<text x="110.1" y="287" transform="rotate(-90 110.1 287)">2</text>
<text x="135.5" y="287" transform="rotate(-90 135.5 287)">3</text>
<text x="160.9" y="287" transform="rotate(-90 160.9 287)">4</text>
<text x="186.3" y="286.9" transform="rotate(-90 186.3 286.9)">5</text>
<text x="211.7" y="286.9" transform="rotate(-90 211.7 286.9)">6</text>
<text x="237.1" y="286.9" transform="rotate(-90 237.1 286.9)">7</text>
<text x="262.5" y="286.9" transform="rotate(-90 262.5 286.9)">8</text>
<text x="436.9" y="283.5">-12V</text>
<text x="330.4" y="293">2</text>
<text x="336.2" y="288.3" transform="rotate(-90 336.2 288.3)">11</text>
<text x="382.3" y="291.3">10k</text>
<text x="402.6" y="291.3">10k</text>
<text x="265.4" y="298.9">1k</text>
<text x="305.7" y="299.2">MTRIANGLE</text>
<text x="330.4" y="298.1">3</text>
<text x="346.8" y="295.6">1</text>
<text x="366.3" y="296.7">MWAVESHAPER</text>
<text x="439.1" y="295.9" transform="rotate(-90 439.1 295.9)">4</text>
<text x="163.8" y="300.2">2k</text>
<text x="206.5" y="303.7" transform="rotate(-90 206.5 303.7)">MHSYNC</text>
<text x="216.2" y="302.7">1nF</text>
<text x="278.2" y="302.2">8V at 12V</text>
<text x="336.2" y="304.7" transform="rotate(-90 336.2 304.7)">4</text>
<text x="433.2" y="305.7">5</text>
<text x="433.2" y="300.6">6</text>
<text x="449.6" y="303.2">7</text>
<text x="490.8" y="304.3">SINEJ</text>
<text x="285.6" y="309.4">MSAW</text>
<text x="344.4" y="307">TL074</text>
<text x="462.1" y="306.7">1k</text>
<text x="87.6" y="316.7">24k</text>
<text x="163.8" y="316.7">10k</text>
<text x="334.3" y="317.5">+12V</text>
<text x="439.1" y="312.4" transform="rotate(-90 439.1 312.4)">8</text>
<text x="447.3" y="314.6">TL072</text>
<text x="155.2" y="319.3">1N4740A</text>
<text x="240.3" y="324.7">10k</text>
<text x="300.4" y="327.1">MWAVESHAPER</text>
<text x="381.3" y="326.9">2N3904</text>
<text x="430.5" y="324.3">15k</text>
<text x="437.2" y="326.4">+12V</text>
<text x="113" y="332">5.6k</text>
<text x="341.5" y="333.4">100k</text>
<text x="87.9" y="340">10k</text>
<text x="369.6" y="339.6">2.2k</text>
<text x="407.9" y="336.2">2N3904</text>
<text x="420.4" y="337">2.2k</text>
<text x="146.8" y="346.7" transform="rotate(-90 146.8 346.7)">MPULSE</text>
<text x="384.7" y="347.4">50k</text>
<text x="387.2" y="342.3">390R</text>
<text x="138.4" y="358.6">910R</text>
<text x="442" y="359.4">FILE NAME:</text>
<text x="506.3" y="358.9">DATE:</text>
<text x="442" y="364.9">DESIGN TITLE:</text>
<text x="392.4" y="367.5">18k</text>
<text x="442.1" y="370.2">PATH:</text>
<text x="506.5" y="368.3">PAGE:</text>
<text x="134.1" y="372.1">-12V</text>
<text x="442" y="375.2">BY:</text>
<text x="447.6" y="375.2">@AUTHOR</text>
<text x="487.9" y="375.3">REV:</text>
<text x="506.6" y="375.3">TIME:</text>
<text x="515.3" y="375.3">21:52:03</text>
<text x="388.1" y="383.5">-12V</text>
</g>
<g font-size="1.6">
<text x="118.7" y="122.1" transform="rotate(-90 118.7 122.1)">14%</text>
<text x="238" y="316.4" transform="rotate(-90 238 316.4)">50%</text>
<text x="348.2" y="325.9" transform="rotate(-180 348.2 325.9)">52%</text>
<text x="85.6" y="331.7" transform="rotate(-90 85.6 331.7)">50%</text>
<text x="388.5" y="352.3">51%</text>
</g>
</svg>
